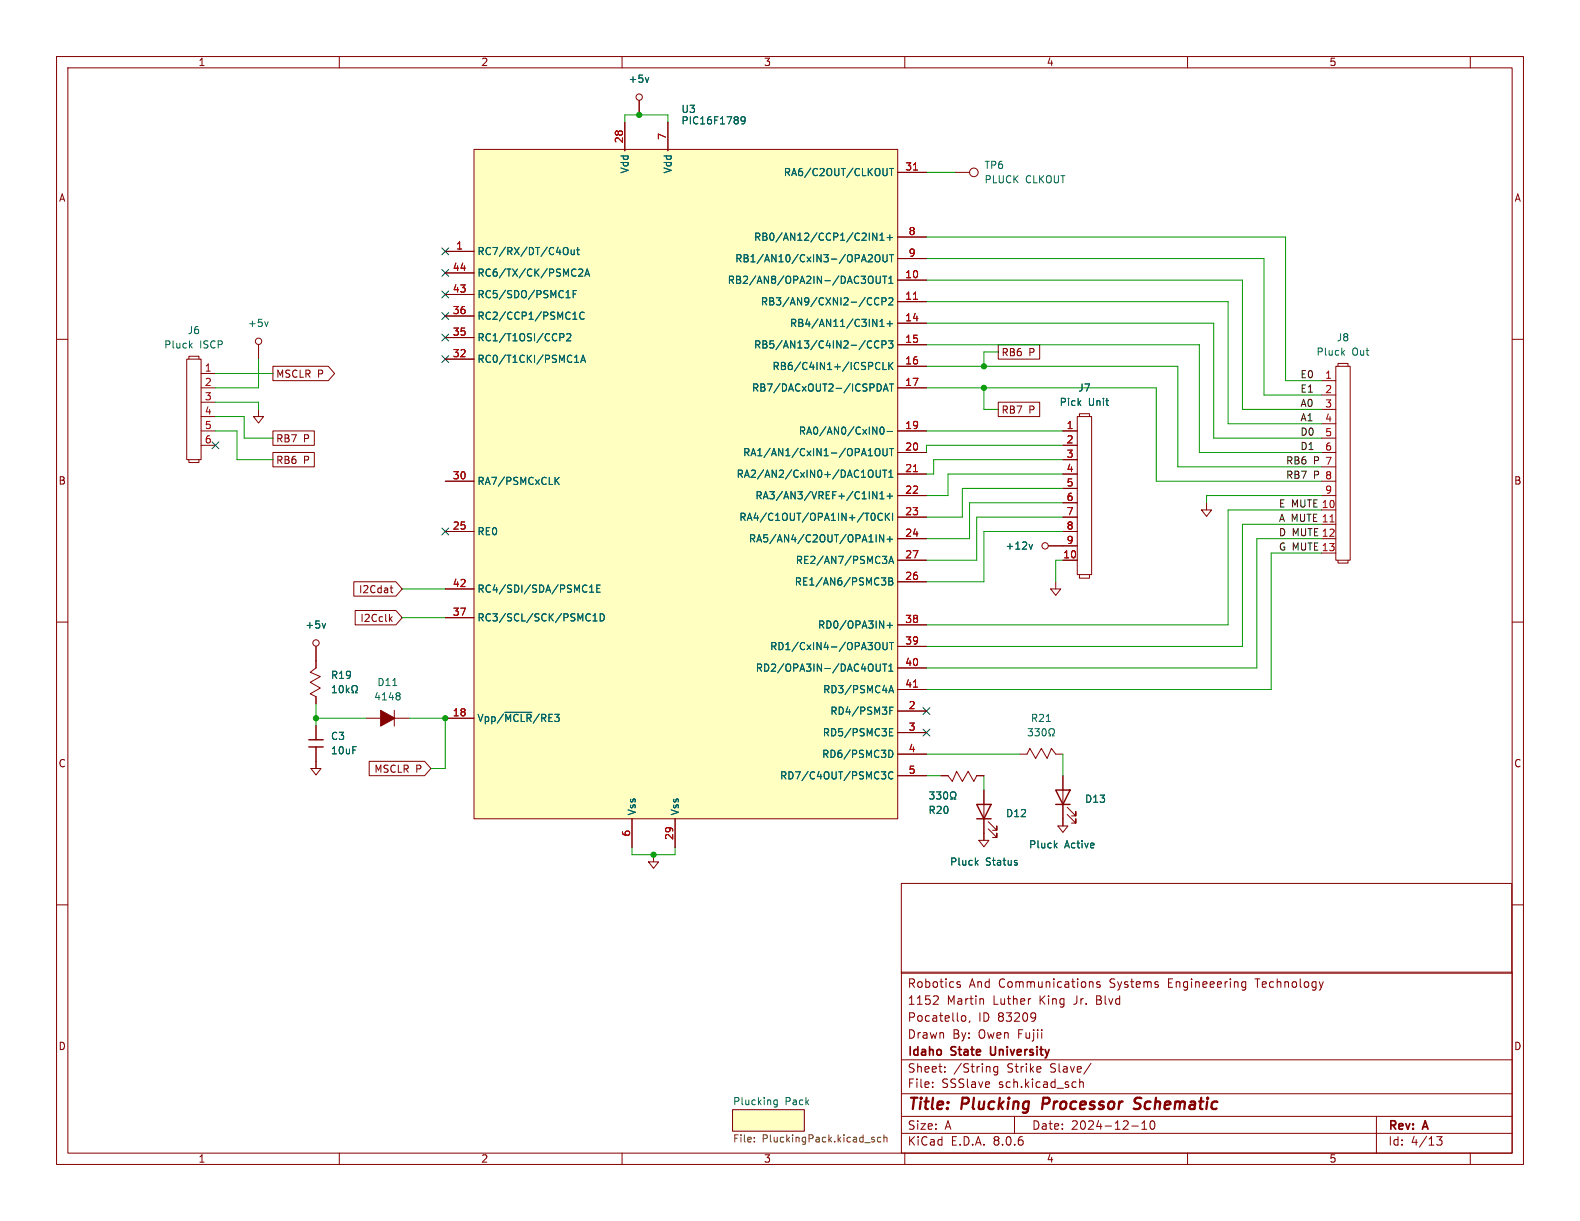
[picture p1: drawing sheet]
<svg xmlns="http://www.w3.org/2000/svg" width="279mm" height="216mm" viewBox="0 0 279 216" stroke-linecap="round" stroke-linejoin="round" font-family="sans-serif">
<g fill="none" stroke="#840000" stroke-width=".18">
<path d="M10 10h259.4v195.9h-259.4zM12 12h255.4v191.9h-255.4zM60 10v2M110 10v2M160 10v2M210 10v2M260 10v2M10 60h2M267.4 60h2M188 76.2h2.5M188 78.7h2.5M190.5 73.7h2.5v27.9h-2.5z"/>
<path d="M190.9 73.7v-.5h1.8v.5M188 99.1h2.5M188 81.3h2.5M188 83.8h2.5M188 86.4h2.5M188 88.9h2.5M188 91.4h2.5M188 94h2.5M188 96.5h2.5M10 110h2M190.9 101.7v.5h1.8v-.5M267.4 110h2"/>
<path d="M166.4 137.2h1.2l.8 1 .8-1.8 1 1.8 1-1.8 1 1.8 .5-1h1.3M10 160h2M159.4 156.2h107.9v15.9h-107.9zM267.4 160h2M159.4 171.9h108v32h-108zM165.6 176.1l.3 .3v.3l-.9 .9h.9M169.8 173.7l-.4-.1-.2 .2 .1 .2 .5 .2v.3h-.6M170.1 179.7l.4-.1 .3 .3v.4l-.2 .2-.3 .1-.2-.2M173.7 176.6l.2 .2v.8M182.9 179.1l.2 .1a1.27 1.27 0 0 1-.2 1.2M183.1 179.7l-.2 .3M192.7 173.7h.5l.1 .9"/>
<path d="M194.5 173.7l-.4-.1-.2 .2 .1 .2 .5 .2v.3h-.6M219.7 174.5h.6M219.7 173.7h.6M220.3 173.6v1.2l-.3 .3-.4-.1M234 173.6l-.4 1M129.5 196.2h12.7v3.8h-12.7zM159.4 197.4h108M159.4 193.4h108M159.4 187.4h108M164.9 192.1v.2M164.9 191.4v.1M167.1 189.4v.2"/>
<path d="M167.1 188.7v.1M171.5 180.5l-.1 .3M176.4 188.6v1.2l-.3 .3-.3-.1M176.4 188.7l-.4-.1-.3 .3v.4l.2 .2h.5M179.4 197.4v3M190.9 190.8v1.5M190.9 191.4l.2-.1 .4 .1 .1 .9M192.9 188l-1.3 1.9M200.1 199.1h1.2M201.9 199.7h.9M201.9 198.6l.5-.4v1.5M203.6 198.3l.1-.1a.81 .81 0 0 1 .6 .6 .81 .81 0 0 1-.3 .8l-.1 .1a.81 .81 0 0 1-.6-.6 .81 .81 0 0 1 .3-.8z"/>
<path d="M243.4 197.4v6.5M60 203.9v2M110 203.9v2M159.4 200.4h108M160 203.9v2M210 203.9v2M254.1 201h.9l-.5 .6 .4 .1v.6l-.2 .2-.6-.1M260 203.9v2"/>
</g>
<path d="M184.5 194.1l-.2 2M201.5 195.9a.85 .85 0 0 1-1 .1M201.6 194.1l-.7 .1a.46 .46 0 0 0-.3 .5 .46 .46 0 0 0 .4 .4l.5 .1" fill="none" stroke="#840000" stroke-width=".4"/>
<path d="M175.2 185.1v1.3" fill="none" stroke="#840000" stroke-width=".3"/>
<path d="M129.5 196.2h12.7v3.8h-12.7z" fill="#ffffc2" stroke="#ffffc2" stroke-width=".18"/>
<path d="M164.4 140h.8l-.5 .5 .4 .1v.6l-.2 .1-.5-.1M165.6 140h.8l-.5 .5 .4 .1v.6l-.2 .1-.5-.1M167 140.1l.2-.1a.68 .68 0 0 1 .4 .7 .68 .68 0 0 1-.4 .6 .84 .84 0 0 1-.2-1.2zM168.1 141.3h.3v-.2a.54 .54 0 0 1-.3-.8 .54 .54 0 0 1 .8-.2 .58 .58 0 0 1-.2 1v.2h.3M137.4 194.5v1l-.2 .3-.3-.1M137.4 194.6l-.3-.1-.3 .2 .2 .6h.4" fill="none" stroke="#006464" stroke-width=".18"/>
<path d="M133.4 201.8v.1M133.4 201.1v.2M154.2 201.4l.4 .2 .1 .2-.2 .1h-.4M154.2 201.1h.4M155.8 201.1h-.4l-.2 .2 .1 .6h.5M156.3 201.2l.2-.1h.3l.1 .8M156.3 200.7v1.2" fill="none" stroke="#725600" stroke-width=".18"/>
<path d="M83.8 26.4h74.9v118.4h-74.9z" fill="#ffffc2"/>
<g fill="none" stroke="#840000" stroke-width=".18">
<path d="M113 17.8v2.5M83.8 26.4h74.9v118.4h-74.9zM110.5 21.6v5.1M118.1 21.6v5.1M158.7 30.5h5.1M168.9 30.5h2.5M78.7 44.5h5.1M78.7 59.7h5.1M78.7 55.9h5.1M78.7 52.1h5.1M78.7 48.3h5.1M158.7 49.5h5.1"/>
<path d="M158.7 53.3h5.1M158.7 57.2h5.1M158.7 41.9h5.1M158.7 45.7h5.1M33 63.5h2.6v17.8h-2.6zM33.4 63.5v-.5h1.8v.5M35.6 68.6h2.5M35.6 76.2h2.5M35.6 66h2.5M35.6 71.1h2.5M35.6 73.7h2.5M35.6 78.7h2.5"/>
<path d="M44.8 73.7h1.8l-.9 1.1zM45.7 61v2.5M45.7 72.4v1.3M48.3 76.2h7.3v2.5h-7.3zM48.3 64.8h9.8l1.1 1.2-1.1 1.3h-9.8zM78.7 63.5h5.1M158.7 61h5.1M158.7 64.8h5.1M158.7 68.6h5.1M158.7 76.2h5.1M176.5 61h7.4v2.5h-7.4zM176.5 71.1h7.4v2.6h-7.4z"/>
<path d="M188 76.2h2.5M188 78.7h2.5M233.7 67.3h2.5M233.7 69.9h2.5M233.7 72.4h2.5M233.7 74.9h2.5M233.7 77.5h2.5M236.2 64.8h2.6v34.3h-2.6zM236.6 64.8v-.5h1.8v.5M33.4 81.3v.5h1.8v-.5M48.3 80h7.3v2.6h-7.3zM78.7 94h5.1"/>
<path d="M78.7 85.1h5.1M158.7 80h5.1M158.7 83.8h5.1M158.7 87.6h5.1M158.7 91.4h5.1M158.7 95.3h5.1M158.7 99.1h5.1M185.4 96.5h5.1M188 83.8h2.5M188 91.4h2.5M188 94h2.5M188 99.1h2.5"/>
<path d="M188 81.3h2.5M188 86.4h2.5M188 88.9h2.5M212.5 90.2h1.7l-.8 1.1zM213.4 88.9v1.3M233.7 80h2.5M233.7 87.6h2.5M233.7 95.3h2.5M233.7 85.1h2.5M233.7 90.2h2.5M233.7 92.7h2.5M233.7 97.8h2.5"/>
<path d="M233.7 82.6h2.5M236.6 99.1v.5h1.8v-.5M55.9 114.3v3.8l-1 .8 1.7 .7-1.7 1.1 1.7 1-1.7 1 1 .5v1.3M62.6 102.9h7.4l1.1 1.2-1.1 1.3h-7.4zM62.8 107.9h7.2l1.1 1.3-1.1 1.3h-7.2zM69 109.4l.3 .5M69 104h.5M69.2 104.6l.3 .2M69.3 109l-.4 .5M78.7 109.2h5.1M78.7 104.1h5.1M158.7 102.9h5.1"/>
<path d="M158.7 110.5h5.1M158.7 114.3h5.1M158.7 118.1h5.1M185.8 104.1h1.8l-.9 1.2zM186.7 102.9v1.2M55 135.9h1.8l-.9 1.1zM55.9 128.3v2.5M55.9 132.1v3.8M64.8 127h2.5M65.3 134.6h9.8l1.1 1.3-1.1 1.3h-9.8zM69.7 125.6v2.8M69.8 127h2.6"/>
<path d="M78.7 127h5.1M158.7 125.7h5.1M158.7 129.5h5.1M158.7 133.4h5.1M158.7 121.9h5.1M158.7 137.2h5.1M166.4 137.2h1.2M172.7 137.2h1.3M174 139.7v8.9M180.3 133.4h1.3l.5-1.1 1 1.8 1-1.8 1.1 1.8 .7-1.8 .8 1.1h1.3M188 137.2v8.9M111.8 144.8v5.1"/>
<path d="M114.7 152.4h1.8l-.9 1.1zM115.6 151.1v1.3M119.4 144.8v5.1M173.1 148.6h1.8l-.9 1.1zM174.8 146.6l1.5 1.5v-.8v.8h-.8M174.8 145.3l1.5 1.5v-.7v.7h-.8M187.1 146.1h1.7l-.8 1.1zM188.7 144l1.5 1.5v-.7v.7h-.7M188.7 142.7l1.5 1.6v-.8v.8h-.7"/>
<circle cx="113" cy="17.2" r=".56"/>
<circle cx="172.2" cy="30.5" r=".76"/>
<circle cx="45.7" cy="60.4" r=".56"/>
<circle cx="184.8" cy="96.5" r=".56"/>
<circle cx="55.9" cy="113.7" r=".56"/>
</g>
<g fill="none" stroke="#006464" stroke-width=".18">
<path d="M114.7 13.7l-.3 .8M131.8 21.2l-.3 .2h-.3l-.2-.2 .2-.5 .3-.1 .2 .2a.84 .84 0 0 1-.3 1.1h-.2M156.9 29.8v1l-.3 .3M157.3 29.8h.7M157.7 29.8v1.3M47.4 56.9l-.3 .8M99 59h.5l.2 .2-.1 .4-.6 .1M99.8 43.8h.1a.43 .43 0 0 1 .6 .4v.4a.42 .42 0 0 1-.3 .4 .42 .42 0 0 1-.4 0M100.1 52.6h.7M100.2 59.1l.5-.1 .2 .4-.7 .9h.7M100.3 51.6l.2-.2v1.2M101 44.2l.1 .8h.3l.1-.1"/>
<path d="M101.3 56.5h.7M101.4 52h.4M101.4 55.5l.3-.3v1.3M101.5 44.2v.8M102 44.2h.4M102 51.4h-.6v1.2M102.1 43.8v1l.3 .2M102.3 47.7l.5-.1 .3 .3-.8 .9h.8M103.3 55.3a.6 .6 0 0 0-.8 .4 .6 .6 0 0 0 .6 .8l.2-.2M103.4 48.8l.4-1.2 .5 1.2M103.5 48.5h.6M153.6 49l.2-.2a.43 .43 0 0 1 .6 .5v.4a.43 .43 0 0 1-.3 .4 .43 .43 0 0 1-.5-.2"/>
<path d="M153.7 45l.5 .1 .1 .3-.8 .9h.8M153.8 52.6l.4 .2M154.2 53.8l-.4 .1M154.3 56.5l.8 1.2v-1.2M154.9 45.1l.2-.1a.43 .43 0 0 1 .5 .5v.4a.42 .42 0 0 1-.4 .4 .42 .42 0 0 1-.4-.4v-.4zM154.9 48.8v1.1l.3 .2 .3-.1 .2-.1v-1.1M155.1 41.2v1.3l-.8-1.3v1.3M155.4 52.8a.6 .6 0 0 0-.8 .4 .6 .6 0 0 0 .6 .7l.2-.1M155.6 41.6l.4-.4v1.3M155.6 56.8l.4-.3v1.2M155.6 57.7h.7M155.6 42.5h.7"/>
<path d="M156 53.3h.6l.1-.2-.1-.3-.6-.2v1.3M156.1 48.8h.7M156.1 45v1.1l.3 .2 .4-.1 .1-.1v-1.1M156.4 48.8v1.3M156.9 57.2h.9M156.9 42h.9M157.2 50.1h.7M157.2 49.2l.3-.4v1.3M157.2 52.8l.5-.2 .2 .4-.8 .9h.8M157.3 45h.7M157.4 41.5v1M157.4 56.8v.9"/>
<path d="M157.7 45v1.3M33.6 61.1l.4 .4M34 60.7l-.5 .5M101.6 64.1h.7M101.7 63.1l.3-.3v1.3M102.7 64.1l.4-1.3 .4 1.3M102.8 63.7h.6M153.4 61.2l.4 .3 .4-.1M154.2 60.4l-.4-.1-.4 .3M154.8 79.5l.3-.2a.43 .43 0 0 1 .5 .4v.5a.42 .42 0 0 1-.4 .4 .42 .42 0 0 1-.4-.4zM155.1 64.1h.3l.2 .1M155.4 60.4a.6 .6 0 0 0-.8 .4 .6 .6 0 0 0 .6 .7l.2-.1"/>
<path d="M155.4 67.9a.68 .68 0 0 1 .4 .6 .68 .68 0 0 1-.4 .7M155.6 65.2l-.2 .1h-.3M155.7 75.6l.2-.1a.68 .68 0 0 1 .4 .6 .68 .68 0 0 1-.4 .7l-.2-.1-.1-.4zM156 60.9h.6l.1-.2-.1-.3-.6-.1v1.2M156.1 79.3v1l.3 .3 .4-.1 .1-.2v-1M156.1 64.1v1.2h.7M156.2 69.2l.4-1.3 .5 1.3M156.3 68.8h.6M156.9 76.3h.9M157.1 60.3h.8l-.4 .5 .3 .1v.5l-.1 .1-.6-.1M157.2 64.1v1.2M157.3 67.9h.7"/>
<path d="M157.3 79.3h.7M157.4 64.6l.5 .7M157.7 67.9v1.3M157.7 79.3v1.3M157.9 64.1l-.7 .7M237.4 62.3l.4 .5M237.8 62l-.5 .4M98.3 84.9l.6 .8M98.9 84.4l-.7 .7M153.5 80.6h.8M154.1 83.1l.1 .1a.81 .81 0 0 1-.1 1.2M154.5 90.7a.79 .79 0 0 1 0 1.3"/>
<path d="M154.9 83.1v1.1l.3 .2 .3-.1 .2-.1v-1.1M154.9 94.6v1.2M155.1 86.9v1.3l-.8-1.3v1.3M155.6 87.3l.4-.4v1.3M155.6 88.2h.7M156 90.9a.6 .6 0 0 0-.8 .4 .6 .6 0 0 0 .6 .7l.2-.1M156 98.4h.8l-.4 .5 .4 .1v.4l-.2 .2h-.4M156.1 83.1h.7M156.3 94.6v1.2l-.8-1.2v1.2M156.4 83.1v1.3M156.6 90.7v1.3M156.8 91.3l.5 .7"/>
<path d="M156.9 87.7h.9M156.9 95.3h.9M157.2 83.5l.3-.4v1.3M157.2 84.4h.7M157.2 99.6l.4-1.2 .4 1.2M157.3 90.7l-.7 .8M157.3 99.3h.6M157.4 87.2v1M157.4 94.9v.9M157.8 90.7v1.3M182 96.3l.3 .8 .3-.8M57.6 110.2l-.3 .9"/>
<path d="M103.5 103.4l.3 .2M103.8 104.6l-.3 .1M104.1 108.5l.3 .2M104.3 104.7h.7M104.3 103.8l.3-.4v1.3M104.4 109.7l-.3 .1M104.9 109.8h.7M104.9 108.9l.3-.4v1.3M105.5 104.1h.5M106.1 103.4h-.6v1.3h.6M106.1 108.5a.64 .64 0 0 1 .8 .7 .64 .64 0 0 1-.8 .6zM154.9 117.4v1l.3 .3 .3-.1 .2-.2v-1"/>
<path d="M155.1 113.6a.43 .43 0 0 1 .5 .4v.5a.43 .43 0 0 1-.5 .4M155.8 102.2h.8l-.4 .5 .4 .1v.4l-.2 .2h-.4M156.1 117.4h.7M156.1 113.6v1l.3 .3 .4-.1 .1-.2v-1M156.4 117.4v1.3M156.9 110.6h.9M157.2 117.8l.3-.4v1.3M157.2 102.2h.4l.2 .2-.2 .4 .2 .1 .1 .3-.2 .2h-.5zM157.2 102.8h.4M157.2 118.7h.7M157.3 113.6h.7M157.4 110.1v1"/>
<path d="M157.7 113.6v1.3M58.8 122.5h.7M58.8 121.6l.3-.4v1.3M60.2 121.3l.1-.1a.68 .68 0 0 1 .4 .7 .68 .68 0 0 1-.4 .6 .84 .84 0 0 1-.1-1.2zM61.3 121.2v1.3M61.4 122l.3 .5M61.7 121.7l-.4 .4M62.2 122.5h.3v-.2a.54 .54 0 0 1-.2-.8 .54 .54 0 0 1 .7-.2 .58 .58 0 0 1-.1 1v.2h.3M69.5 121.2h.7M70.5 122.5l.3 .2-.3 .3 .3 .3v.2l-.3 .3M89.3 126h4.7M155.8 136.5h.8l-.4 .5 .4 .1v.4l-.2 .2h-.4"/>
<path d="M157.2 132.7a.64 .64 0 0 1 .7 .6 .64 .64 0 0 1-.7 .6M157.2 122.5l.4-1.3 .4 1.3M157.3 129.5h.4M157.3 122.1h.6M157.4 125.6h.4M157.9 128.8h-.6v1.3h.6M157.9 136.6a.6 .6 0 0 0-.8 .4 .6 .6 0 0 0 .6 .7l.2-.1M158 125h-.6v1.3M181.8 128.8h.8l-.4 .5 .3 .2v.5l-.2 .1-.5-.1M183 128.8h.8l-.4 .5 .3 .2v.5l-.2 .1-.5-.1M184.4 129l.2-.2a.68 .68 0 0 1 .4 .7 .68 .68 0 0 1-.4 .6l-.2-.1-.1-.4zM185 127.6h.8"/>
<path d="M185.5 130.1h.3v-.2a.54 .54 0 0 1-.3-.8 .54 .54 0 0 1 .8-.2 .58 .58 0 0 1-.2 1v.2h.3M164.4 140h.8l-.5 .5 .4 .1v.6l-.2 .1-.5-.1M165.6 140h.8l-.5 .5 .4 .1v.6l-.2 .1-.5-.1M167 140.1l.2-.1a.68 .68 0 0 1 .4 .7 .68 .68 0 0 1-.4 .6 .84 .84 0 0 1-.2-1.2zM168.1 141.3h.3v-.2a.54 .54 0 0 1-.3-.8 .54 .54 0 0 1 .8-.2 .58 .58 0 0 1-.2 1v.2h.3M172.6 152.5l.4 .5M173 152.1l-.5 .5M179.7 152.6l.2 .1-.2 .3M179.7 152.1l.2 .1M186.6 149.4l.3 .5M186.9 149.1l-.4 .5"/>
</g>
<path d="M161.5 30.1h.8M161.5 52.9h.8M161.5 83.4h.8M235.2 92.3h.7M161.5 121.5h.8" fill="none" stroke="#a90000" stroke-width=".18"/>
<path d="M54.6 132.1h2.5M54.6 130.8h2.5M186.7 139.7h2.5l-1.2 2.5zM172.7 142.2h2.6l-1.3 2.6zM172.7 144.8h2.6M186.7 142.2h2.5" fill="none" stroke="#840000" stroke-width=".25"/>
<path d="M67.3 125.6l2.5 1.4-2.5 1.4z" fill="#840000" stroke="#840000" stroke-width=".18"/>
<g fill="none" stroke="#009600" stroke-width=".18">
<path d="M110.5 21.6v-1.3h7.6v1.3M163.8 30.5h5.1M163.8 49.5h55.9v22.9h14M163.8 57.2h50.8v20.3h19.1M163.8 53.3h53.4v21.6h16.5M163.8 41.9h63.5v25.4h6.4M163.8 45.7h59.7v24.2h10.2M38.1 73.7h5.1v3.8h5.1M38.1 76.2h3.8v5.1h6.4M38.1 71.1h7.6v1.3M38.1 66h10.2M45.7 63.5v5.1h-7.6"/>
<path d="M163.8 64.8h44.5v17.8h25.4M163.8 68.6h40.7v16.5h29.2M163.8 61h48.3v19h21.6M163.8 76.2h24.2M174 68.6v3.8h2.5M176.5 62.2h-2.5v2.6M188 78.7h-24.2v1.3M188 83.8h-20.4v3.8h-3.8M188 81.3h-22.9v2.5h-1.3M188 94h-14v8.9h-10.2M188 86.4h-17.8v5h-6.4M188 91.4h-15.3v7.7h-8.9"/>
<path d="M188 88.9h-16.6v6.4h-7.6M188 99.1h-1.3v3.8M233.7 97.8h-8.9v24.1h-61M233.7 87.6h-20.3v1.3M233.7 90.2h-16.5v20.3h-53.4M233.7 95.3h-11.5v22.8h-58.4M233.7 92.7h-14v21.6h-55.9M71.1 104.1h7.6M71.1 109.2h7.6M55.9 124.5v3.8M55.9 127h8.9M72.4 127h6.3v8.9h-2.5"/>
<path d="M163.8 133.4h16.5M163.8 137.2h2.6M174 137.2v2.5M188 133.4v3.8M111.8 149.9v1.2h7.6v-1.2"/>
</g>
<g fill="none" stroke="#000084" stroke-width=".18">
<path d="M78.1 59.1l1.2 1.2M78.1 47.7l1.2 1.2M78.1 55.3l1.2 1.2M78.1 43.8l1.2 1.3M78.1 51.5l1.2 1.2M79.3 59.1l-1.2 1.2M79.3 47.7l-1.2 1.2M79.3 55.3l-1.2 1.2M79.3 43.8l-1.2 1.3M79.3 51.5l-1.2 1.2M37.5 78.1l1.2 1.2M38.7 78.1l-1.2 1.2"/>
<path d="M78.1 62.9l1.2 1.2M79.3 62.9l-1.2 1.2M78.1 93.4l1.2 1.2M79.3 93.4l-1.2 1.2M163.2 125.1l1.2 1.2M163.2 128.9l1.2 1.2M164.4 125.1l-1.2 1.2M164.4 128.9l-1.2 1.2"/>
</g>
<g fill="#009600" stroke="#009600" stroke-width=".18">
<circle cx="174" cy="68.6" r=".46"/>
<circle cx="174" cy="64.8" r=".46"/>
<circle cx="113" cy="20.3" r=".46"/>
<circle cx="78.7" cy="127" r=".46"/>
<circle cx="55.9" cy="127" r=".46"/>
<circle cx="115.6" cy="151.1" r=".46"/>
</g>
<g font-size="2.8" fill="#840000">
<text x="160.4" y="196.8">Title:</text>
<text x="170.1" y="196.8">Plucking</text>
<text x="185.1" y="196.8">Processor</text>
<text x="202.2" y="196.8">Schematic</text>
</g>
<g font-size="2.1" fill="#840000">
<text x="160.4" y="177.9">1152</text>
<text x="160.4" y="174.9">Robotics</text>
<text x="167.4" y="177.9">Martin</text>
<text x="171.3" y="174.9">And</text>
<text x="175.6" y="177.9">Luther</text>
<text x="176.6" y="174.9">Communications</text>
<text x="183.9" y="177.9">King</text>
<text x="190.2" y="177.9">Jr.</text>
<text x="194.3" y="177.9">Blvd</text>
<text x="196.4" y="174.9">Systems</text>
<text x="206.8" y="174.9">Engineeering</text>
<text x="222.5" y="174.9">Technology</text>
<text x="160.4" y="183.9">Drawn</text>
<text x="160.4" y="180.9">Pocatello,</text>
<text x="168.4" y="183.9">By:</text>
<text x="173" y="180.9">ID 83209</text>
<text x="173.1" y="183.9">Owen</text>
<text x="180.2" y="183.9">Fujii</text>
<text x="160.4" y="189.9">Sheet:</text>
<text x="160.4" y="187.1">Idaho</text>
<text x="168.3" y="187.1">State</text>
<text x="168.6" y="189.9">/String</text>
<text x="175.8" y="187.1">University</text>
<text x="178.1" y="189.9">Strike</text>
<text x="185.9" y="189.9">Slave/</text>
<text x="160.4" y="192.6">File:</text>
<text x="166.5" y="192.6">SSSlave</text>
<text x="176.6" y="192.6">sch.kicad_sch</text>
<text x="160.4" y="202.8">KiCad</text>
<text x="160.4" y="200">Size:</text>
<text x="167.1" y="200">A</text>
<text x="168.1" y="202.8">E.D.A.</text>
<text x="175.7" y="202.8">8.0.6</text>
<text x="182.4" y="200">Date:</text>
<text x="189.4" y="200">2024-12-10</text>
<text x="245.4" y="200.2">Rev:</text>
<text x="245.4" y="202.8">Id:</text>
<text x="249.5" y="202.8">4/13</text>
<text x="251.8" y="200.2">A</text>
</g>
<g font-size="1.8" fill="#840000">
<text x="35" y="11.9">1</text>
<text x="85" y="11.9">2</text>
<text x="135" y="11.9">3</text>
<text x="185" y="11.9">4</text>
<text x="235" y="11.9">5</text>
<text x="10.3" y="35.9">A</text>
<text x="267.7" y="35.9">A</text>
<text x="177" y="63.2">RB6</text>
<text x="181.9" y="63.2">P</text>
<text x="48.7" y="67">MSCLR P</text>
<text x="177" y="73.3">RB7</text>
<text x="181.9" y="73.3">P</text>
<text x="48.7" y="82.2">RB6</text>
<text x="48.7" y="78.4">RB7</text>
<text x="53.7" y="82.2">P</text>
<text x="53.7" y="78.4">P</text>
<text x="10.3" y="85.9">B</text>
<text x="267.7" y="85.9">B</text>
<text x="63.4" y="105.1">I2Cdat</text>
<text x="63.6" y="110.2">I2Cclk</text>
<text x="10.3" y="135.9">C</text>
<text x="66.1" y="136.8">MSCLR P</text>
<text x="267.7" y="135.9">C</text>
<text x="10.3" y="185.9">D</text>
<text x="267.7" y="185.9">D</text>
<text x="35" y="205.8">1</text>
<text x="85" y="205.8">2</text>
<text x="135" y="205.8">3</text>
<text x="185" y="205.8">4</text>
<text x="235" y="205.8">5</text>
</g>
<g font-size="1.8" fill="#006464">
<text x="111.1" y="14.8">+5v</text>
<text x="120.4" y="20.2">U3</text>
<text x="120.4" y="22.2">PIC16F1789</text>
<text x="111.4" y="30.8" transform="rotate(-90 111.4 30.8)">Vdd</text>
<text x="119" y="30.8" transform="rotate(-90 119 30.8)">Vdd</text>
<text x="138.5" y="31.3">RA6/C2OUT/CLKOUT</text>
<text x="174" y="30.1">TP6</text>
<text x="174" y="32.6">PLUCK</text>
<text x="181.3" y="32.6">CLKOUT</text>
<text x="84.3" y="45.3">RC7/RX/DT/C4Out</text>
<text x="129.9" y="46.6">RB1/AN10/CxIN3-/OPA2OUT</text>
<text x="133.2" y="42.8">RB0/AN12/CCP1/C2IN1+</text>
<text x="84.3" y="52.9">RC5/SDO/PSMC1F</text>
<text x="84.3" y="49.1">RC6/TX/CK/PSMC2A</text>
<text x="128.6" y="50.4">RB2/AN8/OPA2IN-/DAC3OUT1</text>
<text x="33.1" y="59.3">J6</text>
<text x="43.7" y="58">+5v</text>
<text x="84.3" y="56.7">RC2/CCP1/PSMC1C</text>
<text x="134.5" y="54.2">RB3/AN9/CXNI2-/CCP2</text>
<text x="139.6" y="58">RB4/AN11/C3IN1+</text>
<text x="28.9" y="61.8">Pluck</text>
<text x="35.3" y="61.8">ISCP</text>
<text x="84.3" y="64.4">RC0/T1CKI/PSMC1A</text>
<text x="84.3" y="60.6">RC1/T1OSI/CCP2</text>
<text x="133.2" y="61.8">RB5/AN13/C4IN2-/CCP3</text>
<text x="136.5" y="65.6">RB6/C4IN1+/ICSPCLK</text>
<text x="232.7" y="63.1">Pluck</text>
<text x="236.3" y="60.6">J8</text>
<text x="239.1" y="63.1">Out</text>
<text x="132.9" y="69.4">RB7/DACxOUT2-/ICSPDAT</text>
<text x="187.3" y="72">Pick</text>
<text x="190.6" y="69.4">J7</text>
<text x="192.4" y="72">Unit</text>
<text x="141.2" y="77.1">RA0/AN0/CxIN0-</text>
<text x="131.3" y="80.9">RA1/AN1/CxIN1-/OPA1OUT</text>
<text x="84.3" y="86">RA7/PSMCxCLK</text>
<text x="130.2" y="84.7">RA2/AN2/CxIN0+/DAC1OUT1</text>
<text x="133.5" y="88.5">RA3/AN3/VREF+/C1IN1+</text>
<text x="84.3" y="94.8">RE0</text>
<text x="130.6" y="92.3">RA4/C1OUT/OPA1IN+/T0CKI</text>
<text x="132.3" y="96.1">RA5/AN4/C2OUT/OPA1IN+</text>
<text x="140.6" y="99.9">RE2/AN7/PSMC3A</text>
<text x="177.7" y="97.4">+12v</text>
<text x="84.3" y="105">RC4/SDI/SDA/PSMC1E</text>
<text x="140.4" y="103.7">RE1/AN6/PSMC3B</text>
<text x="53.9" y="111.4">+5v</text>
<text x="84.3" y="110.1">RC3/SCL/SCK/PSMC1D</text>
<text x="144.6" y="111.4">RD0/OPA3IN+</text>
<text x="133.5" y="119">RD2/OPA3IN-/DAC4OUT1</text>
<text x="136.1" y="115.2">RD1/CxIN4-/OPA3OUT</text>
<text x="58.4" y="120.2">R19</text>
<text x="66.1" y="124.1">4148</text>
<text x="66.6" y="121.5">D11</text>
<text x="145.5" y="122.8">RD3/PSMC4A</text>
<text x="58.4" y="131">C3</text>
<text x="84.3" y="127.9">Vpp/~{MCLR}/RE3</text>
<text x="145.4" y="130.4">RD5/PSMC3E</text>
<text x="146.7" y="126.6">RD4/PSM3F</text>
<text x="182.2" y="127.9">R21</text>
<text x="58.4" y="133.6">10uF</text>
<text x="145.3" y="134.2">RD6/PSMC3D</text>
<text x="137.8" y="138">RD7/C4OUT/PSMC3C</text>
<text x="191.8" y="142.2">D13</text>
<text x="112.6" y="144.3" transform="rotate(-90 112.6 144.3)">Vss</text>
<text x="120.2" y="144.3" transform="rotate(-90 120.2 144.3)">Vss</text>
<text x="164.1" y="144.1">R20</text>
<text x="177.8" y="144.7">D12</text>
<text x="167.9" y="153.3">Pluck</text>
<text x="174.3" y="153.3">Status</text>
<text x="181.9" y="150.2">Pluck</text>
<text x="188.2" y="150.2">Active</text>
<text x="129.5" y="195.5">Plucking</text>
<text x="138.8" y="195.5">Pack</text>
</g>
<g font-size="1.8" fill="#a90000">
<text x="110.2" y="25.4" transform="rotate(-90 110.2 25.4)">28</text>
<text x="117.9" y="24.8" transform="rotate(-90 117.9 24.8)">7</text>
<text x="160" y="30.2">31</text>
<text x="160.6" y="41.7">8</text>
<text x="80.6" y="44.2">1</text>
<text x="160.6" y="45.5">9</text>
<text x="80" y="51.8">43</text>
<text x="80" y="48">44</text>
<text x="160" y="49.3">10</text>
<text x="160" y="53.1">11</text>
<text x="80" y="59.4">35</text>
<text x="80" y="55.6">36</text>
<text x="160" y="56.9">14</text>
<text x="36.1" y="65.8">1</text>
<text x="80" y="63.2">32</text>
<text x="160" y="60.7">15</text>
<text x="160" y="64.5">16</text>
<text x="36.1" y="68.3">2</text>
<text x="36.1" y="70.9">3</text>
<text x="160" y="68.3">17</text>
<text x="234.2" y="67.1">1</text>
<text x="234.2" y="69.6">2</text>
<text x="36.1" y="73.4">4</text>
<text x="36.1" y="75.9">5</text>
<text x="160" y="75.9">19</text>
<text x="188.5" y="75.9">1</text>
<text x="234.2" y="72.1">3</text>
<text x="234.2" y="74.7">4</text>
<text x="234.2" y="77.2">5</text>
<text x="36.1" y="78.5">6</text>
<text x="160" y="79.8">20</text>
<text x="160" y="83.6">21</text>
<text x="188.5" y="78.5">2</text>
<text x="188.5" y="81">3</text>
<text x="188.5" y="83.6">4</text>
<text x="234.2" y="79.8">6</text>
<text x="80" y="84.8">30</text>
<text x="160" y="87.4">22</text>
<text x="188.5" y="86.1">5</text>
<text x="188.5" y="88.6">6</text>
<text x="234.2" y="87.4">9</text>
<text x="80" y="93.7">25</text>
<text x="160" y="91.2">23</text>
<text x="160" y="95">24</text>
<text x="188.5" y="91.2">7</text>
<text x="188.5" y="93.7">8</text>
<text x="160" y="98.8">27</text>
<text x="187.9" y="98.8">10</text>
<text x="188.5" y="96.3">9</text>
<text x="80" y="103.9">42</text>
<text x="160" y="102.6">26</text>
<text x="80" y="109">37</text>
<text x="160" y="110.2">38</text>
<text x="160" y="114">39</text>
<text x="160" y="117.9">40</text>
<text x="160" y="121.7">41</text>
<text x="160.6" y="125.5">2</text>
<text x="80" y="126.7">18</text>
<text x="160.6" y="129.3">3</text>
<text x="160.6" y="133.1">4</text>
<text x="160.6" y="136.9">5</text>
<text x="111.5" y="148" transform="rotate(-90 111.5 148)">6</text>
<text x="119.1" y="148.6" transform="rotate(-90 119.1 148.6)">29</text>
</g>
<g font-size="1.8" fill="#0f0f0f">
<text x="229.9" y="67">E0</text>
<text x="229.9" y="69.5">E1</text>
<text x="229.9" y="72">A0</text>
<text x="229.9" y="74.6">A1</text>
<text x="229.9" y="77.1">D0</text>
<text x="227.3" y="82.2">RB6</text>
<text x="229.9" y="79.7">D1</text>
<text x="232.3" y="82.2">P 7</text>
<text x="226.1" y="89.8">E MUTE10</text>
<text x="227.3" y="84.7">RB7</text>
<text x="232.3" y="84.7">P 8</text>
<text x="226.1" y="92.4">A MUTE 11</text>
<text x="226.1" y="94.9">D MUTE12</text>
<text x="226.1" y="97.4">G MUTE13</text>
</g>
<g font-size="1.8" fill="#725600">
<text x="129.5" y="202.3">File:</text>
<text x="134.8" y="202.3">PluckingPack.kicad_sch</text>
</g>
</svg>
